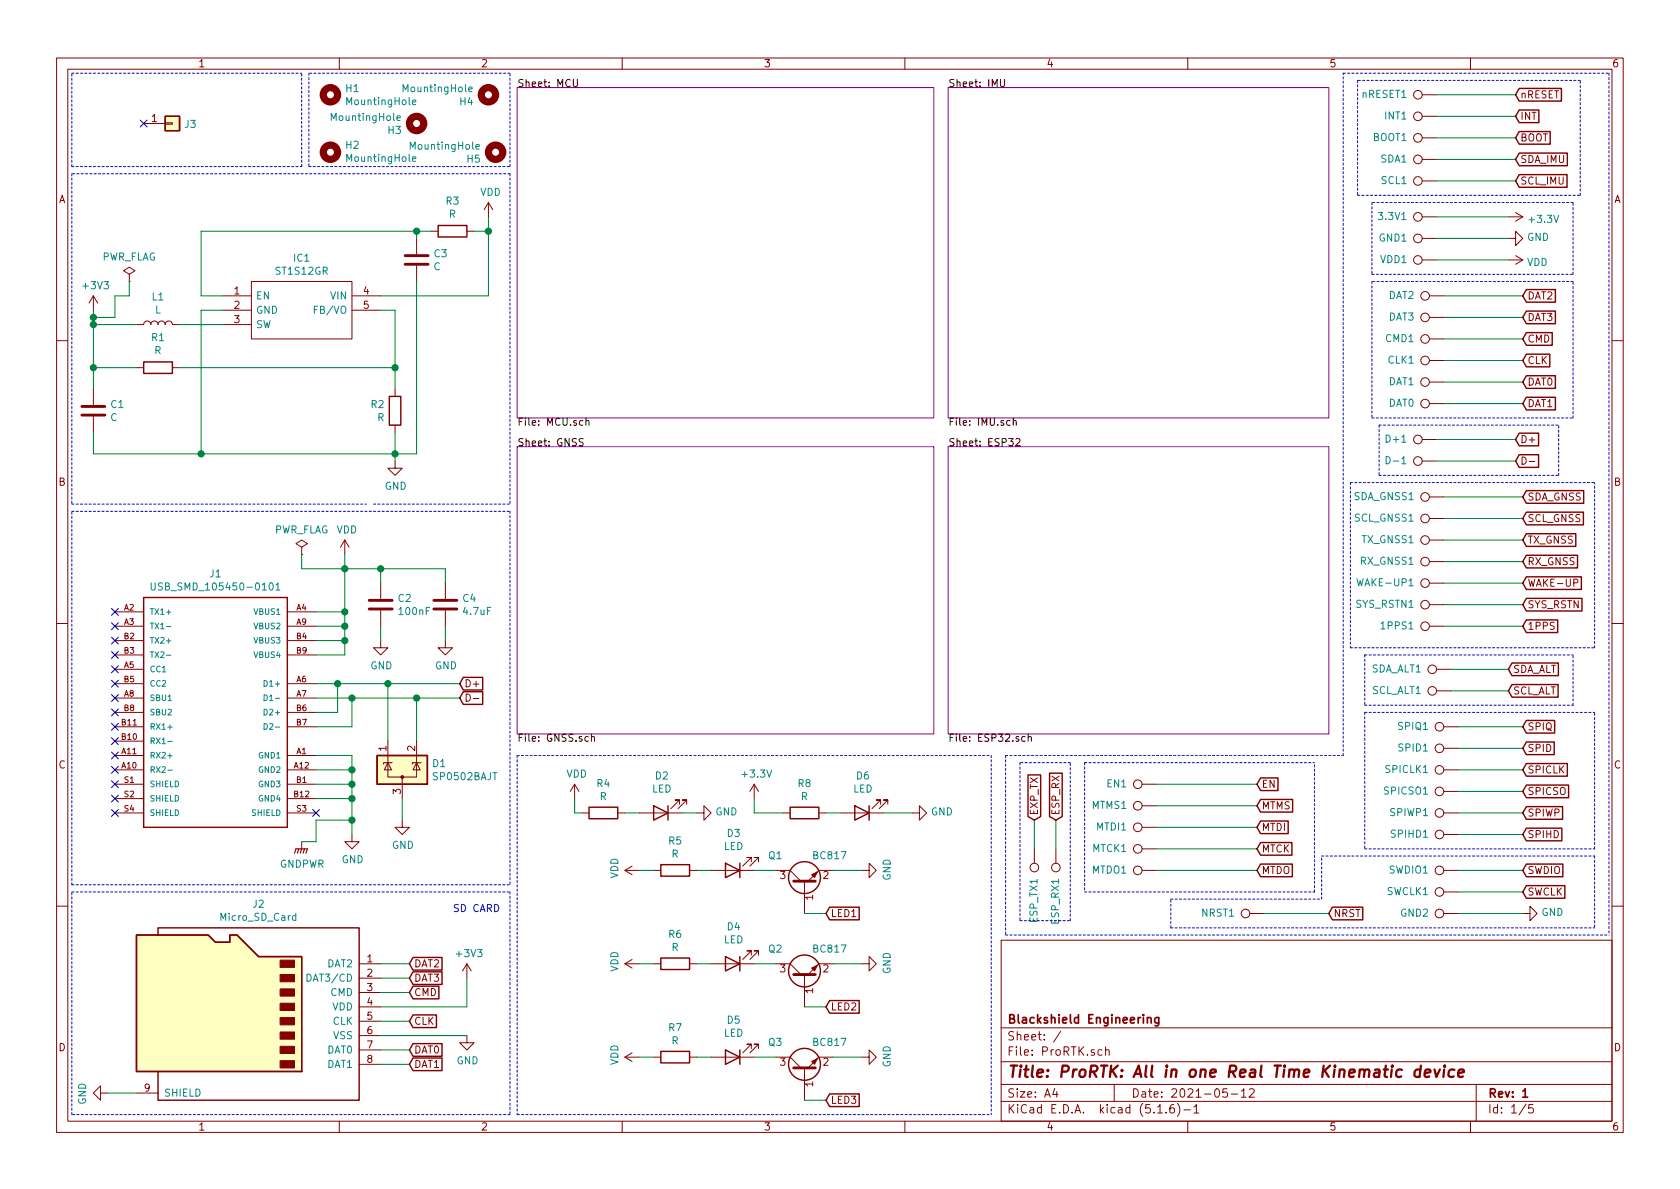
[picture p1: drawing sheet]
<svg xmlns="http://www.w3.org/2000/svg" width="297mm" height="210mm" viewBox="0 0 297 210" stroke-linecap="round" stroke-linejoin="round" font-family="sans-serif">
<g fill="none" stroke="#840000" stroke-width=".18">
<path d="M10 10.3h277v189.9h-277zM12 12.2h273v186.1h-273zM60 10.3v1.9M110 10.3v1.9M160 10.3v1.9M210 10.3v1.9M251.5 16.8h2.5M260 10.3v1.9M25.4 21.8h3.8M29.2 21.7h1.3v.3h-1.3zM86.4 35.8l-.8 1.3M86.4 35.8v2.5"/>
<path d="M86.4 35.8l.7 1.3M251.5 28.2h2.5M251.5 32h2.5M251.5 24.4h2.5M251.5 20.6h2.5M251.5 38.3h2.5M266.7 38.3h2.5M268 37.6l1.2 .7M269.2 38.3l-1.2 .8M16.5 52.3v2.6M16.5 52.3l-.8 1.3M16.5 52.3l.8 1.3"/>
<path d="M22.9 48.5l1-.6-1-.7-1.1 .7 1.1 .6v1.3M22.9 49.8h.1M24.1 57.4h1.3a.63 .63 0 0 1 .6-.6 .63 .63 0 0 1 .7 .6 .63 .63 0 0 1 .6-.6 .63 .63 0 0 1 .6 .6 .63 .63 0 0 1 .7-.6 .63 .63 0 0 1 .6 .6 .63 .63 0 0 1 .6-.6 .63 .63 0 0 1 .7 .6h1.2M39.4 52.3h5M39.4 54.9h5M39.4 57.4h5M44.4 49.8h17.8v10.1h-17.8zM62.2 52.3h5.1M62.2 54.9h5.1M73.7 42.2v2.8M73.7 47v2.8M76.2 40.9h1.3"/>
<path d="M82.5 40.9h1.3M251.5 46h2.5M251.5 42.2h2.5M252.7 52.3h2.6M252.7 56.1h2.6M252.7 59.9h2.6M266.7 42.2h1.3v-1.3l1.2 1.3-1.2 1.2v-1.2M266.7 46h2.5M268 45.2l1.2 .8M269.2 46l-1.2 .7M10 60.2h2M16.5 68.8v2.8"/>
<path d="M16.5 73.7v2.7M24.1 65h1.3M30.5 65h1.2M69.8 68.8v1.3M69.8 75.2v1.2M251.5 77.7h2.5M252.7 63.7h2.6M252.7 67.6h2.6M252.7 71.4h2.6M285 60.2h2M53.3 96.8l1.1-.7-1.1-.6-1 .6 1 .7v1.2M53.3 98h.1"/>
<path d="M61 95.5l-.8 1.3M61 95.5v2.5M61 95.5l.7 1.3M69.8 81.5v1.3h1.3l-1.3 1.3-1.2-1.3h1.2M251.5 81.5h2.5M252.7 99.3h2.6M252.7 95.5h2.6M252.7 87.9h2.6M252.7 91.7h2.6M269.1 80.8a.64 .64 0 0 1 .8 .7 .64 .64 0 0 1-.8 .6zM270.4 81.6h1M10 110.3h2"/>
<path d="M20.3 110.7h5.1M20.3 118.4h5.1M20.3 108.2h5.1M20.3 113.3h5.1M20.3 115.8h5.1M50.8 110.7h5.1M50.8 108.2h5.1M50.8 113.3h5.1M50.8 115.8h5.1M67.3 113.3v1.2h1.3l-1.3 1.3-1.3-1.3h1.3M67.3 103.1v2.8M67.3 107.9v2.8"/>
<path d="M78.7 113.3v1.2h1.3l-1.3 1.3-1.2-1.3h1.2M78.7 103.1v2.8M78.7 107.9v2.8M252.7 110.7h2.6M252.7 106.9h2.6M252.7 103.1h2.6M254 118.4h2.5M278.3 103.1l.6-.1 .1-.2-.1-.3-.2-.1h-.4v1.3M285 110.3h2M20.3 136.1h5.1M20.3 128.5h5.1M20.3 138.7h5.1"/>
<path d="M20.3 133.6h5.1M20.3 120.9h5.1M20.3 123.4h5.1M20.3 131.1h5.1M20.3 126h5.1M50.8 136.1h5.1M50.8 128.5h5.1M50.8 138.7h5.1M50.8 133.6h5.1M50.8 120.9h5.1M50.8 123.4h5.1M50.8 126h5.1"/>
<path d="M68.6 134.9v2.5h5.1v-2.5M68.6 134.9l.6 1.2h-1.3zM68.6 131.1v3.8M69.3 134.9h-1.5v.2M71.1 137.4v3.8M73.7 134.9l.6 1.2h-1.3zM73.7 131.1v3.8M74.4 134.9h-1.5v.2M82.4 122.7a.64 .64 0 0 1 .8 .7 .64 .64 0 0 1-.8 .6zM83.7 123.5h1M101.6 138.7l-.8 1.2M101.6 138.7v2.5"/>
<path d="M101.6 138.7l.8 1.2M133.3 138.7l-.7 1.2M133.3 138.7v2.5M133.3 138.7l.8 1.2M201.9 138.7h2.6M254 122.2h2.5M255.3 136.1h2.5M255.3 139.9h2.5M255.3 128.5h2.5M255.3 132.3h2.5M20.3 143.8h5.1M20.3 141.2h5.1"/>
<path d="M50.8 143.8h5.1M50.8 141.2h5.1M53.3 148.8v1.3M62.2 147.6v1.2h1.3l-1.3 1.3-1.2-1.3h1.2M71.1 145v1.3h1.3l-1.3 1.3-1.3-1.3h1.3M102.9 143.8h1.2M109.2 143.8h1.3M110.5 153.9h2.5M110.5 153.9l1.3 .8M111.8 153.2l-1.3 .7M113 143.8h7.6M115.6 153.9h1.2"/>
<path d="M120.1 142.2v-.7h-.7h.7l-1.5 1.5M121.4 142.2v-.7h-.8h.8l-1.5 1.5M121.9 153.9h1.3M123.2 143.8h1.3v-1.3l1.2 1.3-1.2 1.2v-1.2M125.7 153.9h7.6M132.8 152.4v-.8h-.7h.7l-1.5 1.6M134.1 152.4v-.8h-.8h.8l-1.5 1.6M137.2 153.9h2.5l1.9 1.9M138.4 143.8h1.3M142.2 155.8v5.7M144.8 143.8h1.2M147.3 153.9h-2.5l-1.9 1.9"/>
<path d="M148.6 143.8h7.6M152.4 153.9h1.3v-1.3l1.2 1.3-1.2 1.3v-1.3M155.7 142.2v-.7h-.8h.8l-1.5 1.5M157 142.2v-.7h-.8h.8l-1.6 1.5M161.3 143.8h1.3v-1.3l1.2 1.3-1.2 1.2v-1.2M182.9 150.1v2.5M186.7 150.1v2.5M201.9 153.9h2.6M201.9 142.5h2.6M201.9 150.1h2.6M201.9 146.3h2.6M255.3 143.8h2.5"/>
<path d="M255.3 147.6h2.5M255.3 153.9h2.5M255.3 157.7h2.5M10 160.2h2M63.5 170.4h3.8M63.5 173h3.8M63.5 175.5h3.8M63.5 178h3.8M82.5 170.4l-.7 1.3M82.5 170.4v2.6M82.5 170.4l.8 1.3M110.5 170.4h2.5"/>
<path d="M110.5 170.4l1.3 .8M111.8 169.7l-1.3 .7M115.6 170.4h1.2M121.9 170.4h1.3M125.7 170.4h7.6M132.8 168.9v-.8h-.7h.7l-1.5 1.6M134.1 168.9v-.8h-.8h.8l-1.5 1.6M137.2 170.4h2.5l1.9 1.9M142.2 172.3v5.7M147.3 170.4h-2.5l-1.9 1.9M152.4 170.4h1.3v-1.2l1.2 1.2-1.2 1.3v-1.3M177 166.3h108v32h-108z"/>
<path d="M221 161.5h2.5M255.3 161.5h2.5M269.2 161.5h1.3v-1.2l1.3 1.2-1.3 1.3v-1.3M285 160.2h2M17.8 193.3v-1.3l-1.3 1.3 1.3 1.3v-1.3h1.2M24.1 193.3h3.8M60 198.3v1.9M63.5 180.6h3.8M63.5 183.1h3.8M63.5 185.7h3.8M63.5 188.2h3.8M82.5 183.1v1.3h1.3l-1.3 1.3-1.2-1.3h1.2"/>
<path d="M110 198.3v1.9M110.5 186.9l1.3 .8M110.5 186.9h2.5M111.8 186.2l-1.3 .7M115.6 186.9h1.2M121.9 186.9h1.3M125.7 186.9h7.6M132.8 185.4v-.7h-.7h.7l-1.5 1.5M134.1 185.4v-.7h-.8h.8l-1.5 1.5M137.2 186.9h2.5l1.9 1.9M142.2 188.8v5.8M147.3 186.9h-2.5l-1.9 1.9"/>
<path d="M152.4 186.9h1.3v-1.2l1.2 1.2-1.2 1.3v-1.3M160 198.3v1.9M177 194.8h108M177 191.8h108M177 187.8h108M177 181.8h108M186.5 192.5l-.4 1h1M186.8 193v1M187.6 182.3l-1.3 2M194.8 185.7l-.4-.1-.3 .3 .1 .6 .2 .1 .4-.1M195.5 185.7l.2-.1 .4 .1v.9M195.5 185.1v1.5"/>
<path d="M197 191.8v3M204.7 196.8h.8M206.2 196.7v.1M207.5 195.3a.59 .59 0 0 0-.7 .7v.5l.2 .2 .4 .1 .2-.1 .1-.5-.2-.2-.4-.1-.3 .3M208.2 195.1a1.71 1.71 0 0 1 0 2.3M209.3 196.3h1.2M210 198.3v1.9M211.1 195.8l.4-.5v1.5M211.1 196.8h.9M217 192.5h-.7l-.1 .7 .2-.1 .5 .1 .1 .2v.5l-.2 .1-.6-.1M217.7 193.5h1.1M219.5 193l.4-.5v1.5"/>
<path d="M219.5 194h.8M220.9 192.7l.2-.2h.4l.2 .2 .1 .3-1 1h1M260 198.3v1.9M261 191.8v6.5M269.8 195.2l-1.2 2M271 195.3h-.7v.7l.2-.1 .5 .1 .1 .2-.1 .5-.2 .1-.5-.1"/>
<circle cx="250.7" cy="16.8" r=".76"/>
<circle cx="250.7" cy="28.2" r=".76"/>
<circle cx="250.7" cy="32" r=".76"/>
<circle cx="250.7" cy="20.6" r=".76"/>
<circle cx="250.7" cy="38.3" r=".76"/>
<circle cx="250.7" cy="24.4" r=".76"/>
<circle cx="250.7" cy="46" r=".76"/>
<circle cx="250.7" cy="42.2" r=".76"/>
<circle cx="252" cy="59.9" r=".76"/>
<circle cx="252" cy="56.1" r=".76"/>
<circle cx="252" cy="52.3" r=".76"/>
<circle cx="250.7" cy="77.7" r=".76"/>
<circle cx="252" cy="63.7" r=".76"/>
<circle cx="252" cy="67.6" r=".76"/>
<circle cx="252" cy="71.4" r=".76"/>
<circle cx="250.7" cy="81.5" r=".76"/>
<circle cx="252" cy="87.9" r=".76"/>
<circle cx="252" cy="99.3" r=".76"/>
<circle cx="252" cy="95.5" r=".76"/>
<circle cx="252" cy="91.7" r=".76"/>
<circle cx="252" cy="110.7" r=".76"/>
<circle cx="252" cy="106.9" r=".76"/>
<circle cx="252" cy="103.1" r=".76"/>
<circle cx="253.2" cy="118.4" r=".76"/>
<circle cx="201.2" cy="138.7" r=".76"/>
<circle cx="253.2" cy="122.2" r=".76"/>
<circle cx="254.5" cy="132.3" r=".76"/>
<circle cx="254.5" cy="136.1" r=".76"/>
<circle cx="254.5" cy="139.9" r=".76"/>
<circle cx="254.5" cy="128.5" r=".76"/>
<circle cx="182.9" cy="153.4" r=".76"/>
<circle cx="186.7" cy="153.4" r=".76"/>
<circle cx="201.2" cy="153.9" r=".76"/>
<circle cx="201.2" cy="150.1" r=".76"/>
<circle cx="201.2" cy="146.3" r=".76"/>
<circle cx="201.2" cy="142.5" r=".76"/>
<circle cx="254.5" cy="143.8" r=".76"/>
<circle cx="254.5" cy="153.9" r=".76"/>
<circle cx="254.5" cy="147.6" r=".76"/>
<circle cx="254.5" cy="157.7" r=".76"/>
<circle cx="220.2" cy="161.5" r=".76"/>
<circle cx="254.5" cy="161.5" r=".76"/>
</g>
<path d="M202.9 179.9v1M204.9 179.9v1.2l-.3 .3h-.4M202.9 180.1v-.1a.37 .37 0 0 1 .6 .1v.8M204.9 180l-.5-.1-.2 .3v.6l.2 .1 .5-.1M269.2 193l.5-.5v1.5M269.2 194h.9" fill="none" stroke="#840000" stroke-width=".3"/>
<path d="M251.1 189.2a.68 .68 0 0 0-1 .3v.8l.3 .1 .6-.1M251.2 188.4l-.2 2M251.9 189.8l1-.2v-.4l-.6-.1-.3 .3-.1 .9 .2 .1 .6-.1M253.6 189.1l.3 1.3 .7-1.3M255.3 189.1l-.1 1.3M255.4 188.4l-.1 .1 .1 .1v-.2v.2M257.1 189.2a.68 .68 0 0 0-.9 .3v.8l.2 .1 .6-.1M257.9 189.8l.9-.2v-.4l-.6-.1-.3 .3v.9l.2 .1 .5-.1" fill="none" stroke="#840000" stroke-width=".41"/>
<path d="M91.4 15.5h73.7v58.4h-73.7zM167.6 15.5h67.3v58.4h-67.3zM91.4 79h73.7v50.8h-73.7zM167.6 79h67.3v50.8h-67.3z" fill="none" stroke="#840084" stroke-width=".18"/>
<g fill="none" stroke="#000" stroke-width=".18">
<path d="M101.4 14v1.1l.2 .2h.3l.2-.2v-1.1M176.9 14v1.1l.2 .2h.4l.1-.2v-1.1M103.1 77.6l-.5-.1-.2 .2v.3l.6 .3 .1 .3-.2 .2h-.5M103.6 74.5l.2-.1h.3v.8M103.6 73.9v1.3M178.6 74.4h-.4l-.2 .2 .1 .6h.5M179.1 74.5l.2-.1h.3l.1 .8M179.1 73.9v1.3M179.6 77.7l.5-.2 .2 .4v.2l-.7 .7h.7M104.6 130.4l.1-.2 .4 .1v.8M104.6 129.8v1.3M181.3 130.3l-.4-.1-.3 .3 .2 .5h.5"/>
<path d="M181.8 130.4l.2-.2 .3 .1v.8M181.8 129.8v1.3"/>
</g>
<g fill="none" stroke="#840000" stroke-width=".25">
<path d="M268.6 15.6h7.5v2.3h-7.5l-.6-1.1zM268.6 19.5h3.5v2.2h-3.5l-.6-1.1zM29.2 20.6h2.5v2.5h-2.5zM77.5 39.9h5v2h-5zM268.6 27.1h8.5v2.2h-8.5l-.6-1.1zM268.6 23.3h5.5v2.2h-5.5l-.6-1.1zM268.6 30.9h8.5v2.2h-8.5l-.6-1.1zM269.9 55h5.1v2.2h-5.1l-.7-1.1zM269.9 51.2h5.1v2.2h-5.1l-.7-1.1zM269.9 58.8h4.5v2.3h-4.5l-.7-1.2zM25.4 64h5.1v2h-5.1zM68.8 70.1h2.1v5.1h-2.1z"/>
<path d="M268.6 76.6h3.4v2.2h-3.4l-.6-1.1zM269.9 66.4h5.1v2.3h-5.1l-.7-1.1zM269.9 70.3h5.1v2.2h-5.1l-.7-1.1zM269.9 62.6h4.1v2.3h-4.1l-.7-1.2zM268.6 80.4h3.4v2.2h-3.4l-.6-1.1zM269.9 90.6h10.1v2.2h-10.1l-.7-1.1zM269.9 98.2h9v2.2h-9l-.7-1.1zM269.9 94.4h8.7v2.2h-8.7l-.7-1.1zM269.9 86.8h10.1v2.2h-10.1l-.7-1.1zM25.4 105.7h25.4v40.6h-25.4zM81.9 119.8h3.4v2.2h-3.4l-.6-1.1zM267.3 117.2h8.2v2.3h-8.2l-.6-1.1z"/>
<path d="M269.9 109.6h5.5v2.3h-5.5l-.7-1.2zM269.9 105.8h9.8v2.2h-9.8l-.7-1.1zM269.9 102h9.7v2.2h-9.7l-.7-1.1zM66.7 133.6h8.9v5.1h-8.9zM81.9 122.3h3.4v2.3h-3.4l-.6-1.2zM181.8 137h2.2v7.4l-1.1 .6-1.1-.6zM185.6 136.7h2.2v7.7l-1.1 .6-1.1-.6zM222.9 137.6h3.1v2.2h-3.1l-.7-1.1zM267.3 121.1h8.2v2.2h-8.2l-.6-1.1zM269.9 138.8h7.4v2.3h-7.4l-.7-1.2zM269.9 135h7.2v2.3h-7.2l-.7-1.2zM269.9 131.2h4.9v2.2h-4.9l-.7-1.1z"/>
<path d="M269.9 127.4h5v2.2h-5l-.7-1.1zM104.1 142.7h5.1v2.1h-5.1zM115.6 142.5l2.5 1.3-2.5 1.2zM116.8 152.9h5.1v2h-5.1zM118.1 142.5v2.5M128.3 152.6l2.5 1.3-2.5 1.3zM130.8 152.6v2.6M139.7 142.7h5.1v2.1h-5.1zM151.1 142.5l2.6 1.3-2.6 1.2zM153.7 142.5v2.5M222.9 152.8h5.6v2.2h-5.6l-.7-1.1zM222.9 149h5.5v2.2h-5.5l-.7-1.1z"/>
<path d="M222.9 145.2h4.9v2.2h-4.9l-.7-1.1zM222.9 141.4h5.6v2.2h-5.6l-.7-1.1zM269.9 156.6h6.8v2.2h-6.8l-.7-1.1zM269.9 152.8h6.4v2.2h-6.4l-.7-1.1zM269.9 142.6h6.4v2.3h-6.4l-.7-1.1zM269.9 146.5h6.2v2.2h-6.2l-.7-1.1zM24.1 165.3h12.7l1.3 1.3h2.5v-1.3h1.3l3.8 3.9h7.6v20.3h-29.2zM27.9 165.3v-1.2h35.6v30.5h-35.6v-5.1M73 171.9h5.2v2.2h-5.2l-.6-1.1zM73 169.3h5.2v2.2h-5.2l-.6-1.1zM73 179.5h4.2v2.2h-4.2l-.6-1.1zM73 174.4h4.6v2.2h-4.6l-.6-1.1z"/>
<path d="M116.8 169.4h5.1v2h-5.1zM128.3 169.2l2.5 1.2-2.5 1.3zM130.8 169.2v2.5M146.7 160.4h5.2v2.3h-5.2l-.7-1.2zM146.7 176.9h5.2v2.3h-5.2l-.7-1.2zM235.6 160.4h5.3v2.3h-5.3l-.7-1.2zM73 184.6h5.2v2.2h-5.2l-.6-1.1zM73 187.1h5.2v2.2h-5.2l-.6-1.1zM116.8 185.9h5.1v2.1h-5.1zM128.3 185.7l2.5 1.2-2.5 1.3zM130.8 185.7v2.5M146.7 193.4h5.2v2.3h-5.2l-.7-1.1z"/>
<circle cx="142.2" cy="155.2" r="2.82"/>
<circle cx="142.2" cy="171.7" r="2.82"/>
<circle cx="142.2" cy="188.2" r="2.82"/>
</g>
<path d="M71.6 46.7h4.1M71.6 45.2h4.1M14.5 73.4h4M14.5 71.9h4M65.3 107.7h4M65.3 106.2h4M76.7 107.7h4.1M76.7 106.2h4.1M140.3 155.8h3.8M140.3 172.3h3.8M140.3 188.8h3.8" fill="none" stroke="#840000" stroke-width=".51"/>
<g fill="#840000" stroke="#840000" stroke-width=".18">
<path d="M143.5 154.7l1-.5-.5 1z"/>
<path d="M49.5 187.6h2.6v1.2h-2.6z"/>
<path d="M49.5 185h2.6v1.3h-2.6z"/>
<path d="M49.5 182.5h2.6v1.3h-2.6z"/>
<path d="M49.5 180h2.6v1.2h-2.6z"/>
<path d="M49.5 177.4h2.6v1.3h-2.6z"/>
<path d="M49.5 174.9h2.6v1.2h-2.6z"/>
<path d="M49.5 172.3h2.6v1.3h-2.6z"/>
<path d="M49.5 169.8h2.6v1.3h-2.6z"/>
<path d="M143.5 171.2l1-.5-.5 1z"/>
<path d="M143.5 187.7l1-.5-.5 1z"/>
<circle cx="71.1" cy="137.4" r=".25"/>
</g>
<g fill="none" stroke="#008484" stroke-width=".18">
<path d="M72.9 18.1l.6-.1v-.3h-.4l-.2 .2 .1 .6h.5M82.9 15.8l.6-.1-.1-.3h-.3l-.2 .2 .1 .6h.4M70.2 20.9l.6-.1-.1-.3h-.3l-.2 .1 .1 .7h.4M72.9 28.1l.6-.1v-.2l-.4-.1-.2 .2 .1 .6h.5M84.2 26l.6-.1-.1-.3-.3-.1-.2 .2v.6h.5M55.6 54.8h.4M56.2 54.1h-.6v1.3M247.9 82h.7M26.7 103.1v1l.2 .2h.4l.1-.2v-1M29.4 110.8h.8M29.4 115.9h.8M47.7 103.2l.2-.1a.67 .67 0 0 1 .4 .6 .67 .67 0 0 1-.4 .6l-.3-.4z"/>
<path d="M48.8 103.4l.3-.3v1.2M48.8 104.3h.7M249.1 103.6h.8M29.7 136.2h.8M29.7 133.6h.8M29.7 131.1h.8M29.7 128.6h.8M46.7 120.3a.51 .51 0 0 1 .6 .5 .51 .51 0 0 1-.6 .6zM46.7 122.9a.51 .51 0 0 1 .6 .5 .51 .51 0 0 1-.6 .5zM46.7 125.4a.51 .51 0 0 1 .6 .5 .51 .51 0 0 1-.6 .5zM46.7 128a.51 .51 0 0 1 .6 .5 .51 .51 0 0 1-.6 .5zM52.3 162l-.4-.1-.2 .2 .1 .6h.5"/>
<path d="M52.3 161.5v1.3M54.3 172.3a.64 .64 0 0 1 .7 .6 .64 .64 0 0 1-.7 .6z"/>
</g>
<g fill="#ffffc2" stroke="#ffffc2" stroke-width=".18">
<path d="M66.7 133.6h8.9v5.1h-8.9z"/>
<path d="M29.2 20.6h2.5v2.5h-2.5z"/>
<path d="M24.1 165.3h12.7l1.3 1.3h2.5v-1.3h1.3l3.8 3.9h7.6v20.3h-29.2z"/>
</g>
<g fill="none" stroke="#840000" stroke-width="1.3">
<circle cx="58.4" cy="16.8" r="1.27"/>
<circle cx="86.4" cy="16.8" r="1.27"/>
<circle cx="58.4" cy="26.9" r="1.27"/>
<circle cx="73.7" cy="21.8" r="1.27"/>
<circle cx="87.6" cy="26.9" r="1.27"/>
</g>
<path d="M52.1 150.9l.2-.8h2.1l-.3 .8M52.8 150.1l-.2 .8M53.3 150.1l-.2 .8M53.8 150.1l-.2 .8" fill="none" stroke="#840000" stroke-width=".2"/>
<g fill="none" stroke="#0000c2" stroke-width=".18" stroke-dasharray=".4 .4">
<path d="M12.7 12.9h40.6M54.6 12.9v16.6M90.2 12.9h-35.6M237.5 12.9h47M240 14.2v20.3M279.4 14.2h-39.4M284.5 12.9v152.4M12.7 29.5h40.6M12.7 29.5v-16.6M12.7 30.7v58.4M53.3 29.5v-16.6M54.6 29.5h35.6"/>
<path d="M90.2 30.7v58.4M90.2 30.7h-77.5M90.2 29.5v-16.6M240 34.5h39.4M242.6 35.8v12.7M278.1 35.8h-35.5M279.4 34.5v-20.3M242.6 48.5h35.5M242.6 49.8v24.1M278.1 48.5v-12.7M278.1 49.8h-35.5M242.6 73.9h35.5"/>
<path d="M243.8 75.2v8.9M243.8 75.2h31.8M278.1 73.9v-24.1M12.7 90.4h77.5M12.7 89.1h52.1M66 89.1h24.2M90.2 90.4v66.1M238.8 85.3v29.2M238.8 85.3h43.1M243.8 84.1h31.8M275.6 84.1v-8.9M238.8 114.5h43.1"/>
<path d="M241.3 115.8v8.9M241.3 115.8h36.8M281.9 114.5v-29.2M91.4 133.6h83.9M91.4 133.6v63.5M175.3 133.6v63.5M177.8 133.6v31.7M177.8 133.6h59.7M180.3 134.9v27.9M189.2 134.9h-8.9M191.8 134.9v22.8M191.8 134.9h40.6"/>
<path d="M237.5 133.6v-120.7M241.3 126v24.1M241.3 124.7h36.8M241.3 126h40.6M278.1 124.7v-8.9M12.7 156.5v-66.1M12.7 157.7h77.5M12.7 156.5h77.5M90.2 157.7v39.4M191.8 157.7h40.6M207 159h26.7M232.4 157.7v-22.8"/>
<path d="M233.7 159v-7.6M233.7 151.4h48.2M241.3 150.1h40.6M281.9 151.4v12.7M281.9 150.1v-24.1M177.8 165.3h106.7M180.3 162.8h8.9M189.2 162.8v-27.9M207 164.1v-5.1M207 164.1h74.9M12.7 197.1v-39.4M90.2 197.1h-77.5"/>
<path d="M91.4 197.1h83.9"/>
</g>
<g fill="none" stroke="#008400" stroke-width=".18">
<path d="M254 16.8h14M86.4 38.3v14h-19.1M254 32h14M254 28.2h14M254 24.4h14M254 20.6h14M254 38.3h12.7M16.5 57.4h7.6M16.5 54.9v13.9M22.9 49.8v2.5h-2.6v3.8h-3.8M31.7 57.4h7.7M39.4 54.9h-3.8v25.4"/>
<path d="M67.3 54.9h2.5v13.9M73.7 40.9v1.3M73.7 49.8v30.5h-57.2v-3.9M76.2 40.9h-40.6v11.4h3.8M83.8 40.9h2.6M254 46h12.7M254 42.2h12.7M255.3 56.1h13.9M255.3 52.3h13.9M255.3 59.9h13.9M16.5 65h7.6M31.7 65h38.1"/>
<path d="M69.8 76.4v5.1M254 77.7h14M255.3 71.4h13.9M255.3 67.6h13.9M255.3 63.7h13.9M53.3 98v2.6h25.4v2.5M61 98v17.8h-5.1M254 81.5h14M255.3 95.5h13.9M255.3 99.3h13.9M255.3 91.7h13.9M255.3 87.9h13.9"/>
<path d="M55.9 110.7h5.1M55.9 113.3h5.1M55.9 108.2h5.1M67.3 100.6v2.5M67.3 110.7v2.6M78.7 110.7v2.6M255.3 103.1h13.9M255.3 106.9h13.9M255.3 110.7h13.9M256.5 118.4h10.2M55.9 123.4h25.4M55.9 120.9h25.4"/>
<path d="M55.9 136.1h6.3M55.9 138.7h6.3M55.9 133.6h6.3v14M59.7 120.9v5.1h-3.8M62.2 123.4v5.1h-6.3M68.6 120.9v10.2M73.7 123.4v7.7M204.5 138.7h17.7M256.5 122.2h10.2M257.8 139.9h11.4M257.8 136.1h11.4M257.8 132.3h11.4"/>
<path d="M257.8 128.5h11.4M55.9 141.2h6.3M62.2 145h-6.3v3.8h-2.6M71.1 141.2v3.8M101.6 141.2v2.6h1.3M110.5 143.8h2.5M113 153.9h2.6M120.6 143.8h2.6M123.2 153.9h2.5M133.3 153.9h3.9M133.3 141.2v2.6h5.1M146 143.8h2.6"/>
<path d="M147.3 153.9h5.1M156.2 143.8h5.1M182.9 145v5.1M186.7 145v5.1M204.5 153.9h17.7M204.5 142.5h17.7M204.5 146.3h17.7M204.5 150.1h17.7M257.8 157.7h11.4M257.8 153.9h11.4M257.8 147.6h11.4M257.8 143.8h11.4"/>
<path d="M67.3 170.4h5.1M67.3 173h5.1M67.3 175.5h5.1M82.5 173v5h-15.2M113 170.4h2.6M123.2 170.4h2.5M133.3 170.4h3.9M142.2 161.5h3.8M142.2 178h3.8M147.3 170.4h5.1M223.5 161.5h11.4M257.8 161.5h11.4"/>
<path d="M19 193.3h5.1M67.3 183.1h15.2M67.3 188.2h5.1M67.3 185.7h5.1M67.3 180.6h5.1M113 186.9h2.6M123.2 186.9h2.5M133.3 186.9h3.9M142.2 194.6h3.8M147.3 186.9h5.1"/>
</g>
<g fill="#008400" stroke="#008400" stroke-width=".25">
<circle cx="59.7" cy="120.9" r=".51"/>
<circle cx="61" cy="108.2" r=".51"/>
<circle cx="16.5" cy="56.1" r=".51"/>
<circle cx="67.3" cy="100.6" r=".51"/>
<circle cx="61" cy="110.7" r=".51"/>
<circle cx="61" cy="100.6" r=".51"/>
<circle cx="61" cy="113.3" r=".51"/>
<circle cx="86.4" cy="40.9" r=".51"/>
<circle cx="35.6" cy="80.3" r=".51"/>
<circle cx="73.7" cy="40.9" r=".51"/>
<circle cx="69.9" cy="80.3" r=".51"/>
<circle cx="62.2" cy="145" r=".51"/>
<circle cx="62.2" cy="136.1" r=".51"/>
<circle cx="62.2" cy="138.7" r=".51"/>
<circle cx="62.2" cy="141.2" r=".51"/>
<circle cx="16.5" cy="65" r=".51"/>
<circle cx="69.9" cy="65" r=".51"/>
<circle cx="68.6" cy="120.9" r=".51"/>
<circle cx="73.7" cy="123.4" r=".51"/>
<circle cx="16.5" cy="57.4" r=".51"/>
<circle cx="62.2" cy="123.4" r=".51"/>
</g>
<g fill="none" stroke="#000084" stroke-width=".18">
<path d="M24.8 21.2l1.2 1.2M26 21.2l-1.2 1.2M19.7 107.6l1.2 1.2M19.7 110.1l1.2 1.2M19.7 112.7l1.2 1.2M19.7 115.2l1.2 1.2M19.7 117.7l1.2 1.3M20.9 107.6l-1.2 1.2M20.9 110.1l-1.2 1.2M20.9 112.7l-1.2 1.2M20.9 115.2l-1.2 1.2M20.9 117.7l-1.2 1.3"/>
<path d="M19.7 133l1.2 1.2M19.7 125.4l1.2 1.2M19.7 135.5l1.2 1.2M19.7 138.1l1.2 1.2M19.7 130.4l1.2 1.3M19.7 127.9l1.2 1.2M19.7 120.3l1.2 1.2M19.7 122.8l1.2 1.2M20.9 133l-1.2 1.2M20.9 125.4l-1.2 1.2M20.9 135.5l-1.2 1.2M20.9 138.1l-1.2 1.2"/>
<path d="M20.9 130.4l-1.2 1.3M20.9 127.9l-1.2 1.2M20.9 120.3l-1.2 1.2M20.9 122.8l-1.2 1.2M19.7 140.6l1.2 1.2M19.7 143.1l1.2 1.3M20.9 140.6l-1.2 1.2M20.9 143.1l-1.2 1.3M55.3 143.1l1.2 1.3M56.5 143.1l-1.2 1.3"/>
</g>
<text font-size="2.8" fill="#840000" x="178" y="190.5">Title: ProRTK: All in one Real Time Kinematic device</text>
<g font-size="2.1" fill="#840000">
<text x="178" y="184">Sheet: /</text>
<text x="178" y="181">Blackshield Engineering</text>
<text x="178" y="186.7">File: ProRTK.sch</text>
<text x="178" y="196.9">KiCad E.D.A. kicad (5.1.6)-1</text>
<text x="178" y="194.1">Size: A4</text>
<text x="200" y="194.1">Date: 2021-05-12</text>
<text x="263" y="194.1">Rev: 1</text>
<text x="263" y="196.9">Id: 1/5</text>
</g>
<g font-size="1.8" fill="#840000">
<text x="35" y="11.9">1</text>
<text x="85" y="11.9">2</text>
<text x="135" y="11.9">3</text>
<text x="185" y="11.9">4</text>
<text x="235" y="11.9">5</text>
<text x="285" y="11.9">6</text>
<text x="268.8" y="17.4">nRESET</text>
<text x="26.8" y="21.6">1</text>
<text x="268.8" y="21.2">INT</text>
<text x="268.8" y="28.8">SDA_IMU</text>
<text x="268.8" y="25">BOOT</text>
<text x="10.4" y="35.9">A</text>
<text x="268.8" y="32.6">SCL_IMU</text>
<text x="285.4" y="35.9">A</text>
<text x="41.4" y="52.1">1</text>
<text x="64.3" y="52.1">4</text>
<text x="270" y="53">DAT2</text>
<text x="41.4" y="54.6">2</text>
<text x="41.4" y="57.1">3</text>
<text x="64.3" y="54.6">5</text>
<text x="270" y="56.8">DAT3</text>
<text x="270" y="60.6">CMD</text>
<text x="270" y="64.4">CLK</text>
<text x="270" y="68.2">DAT0</text>
<text x="270" y="72">DAT1</text>
<text x="268.8" y="78.4">D+</text>
<text x="10.4" y="85.9">B</text>
<text x="270" y="88.5">SDA_GNSS</text>
<text x="285.4" y="85.9">B</text>
<text x="270" y="92.3">SCL_GNSS</text>
<text x="270" y="99.9">RX_GNSS</text>
<text x="270" y="96.1">TX_GNSS</text>
<text x="270" y="107.6">SYS_RSTN</text>
<text x="270" y="103.8">WAKE-UP</text>
<text x="270" y="111.4">1PPS</text>
<text x="267.5" y="119">SDA_ALT</text>
<text x="82.1" y="121.5">D+</text>
<text x="267.5" y="122.8">SCL_ALT</text>
<text x="270" y="129.2">SPIQ</text>
<text x="10.4" y="135.9">C</text>
<text x="68.3" y="132.8" transform="rotate(-90 68.3 132.8)">1</text>
<text x="73.4" y="132.8" transform="rotate(-90 73.4 132.8)">2</text>
<text x="270" y="136.8">SPICLK</text>
<text x="270" y="133">SPID</text>
<text x="285.4" y="135.9">C</text>
<text x="70.9" y="140.4" transform="rotate(-90 70.9 140.4)">3</text>
<text x="223" y="139.3">EN</text>
<text x="223" y="143.1">MTMS</text>
<text x="270" y="140.6">SPICSO</text>
<text x="183.5" y="144.2" transform="rotate(-90 183.5 144.2)">EXP_TX</text>
<text x="187.3" y="144.2" transform="rotate(-90 187.3 144.2)">ESP_RX</text>
<text x="223" y="146.9">MTDI</text>
<text x="270" y="144.4">SPIWP</text>
<text x="270" y="148.2">SPIHD</text>
<text x="137.9" y="155.4">3</text>
<text x="145.6" y="155.4">2</text>
<text x="223" y="154.6">MTDO</text>
<text x="223" y="150.7">MTCK</text>
<text x="270" y="154.6">SWDIO</text>
<text x="143.8" y="159.2" transform="rotate(-90 143.8 159.2)">1</text>
<text x="270" y="158.4">SWCLK</text>
<text x="146.8" y="162.2">LED1</text>
<text x="235.7" y="162.2">NRST</text>
<text x="64.9" y="170.2">1</text>
<text x="64.9" y="172.7">2</text>
<text x="73.2" y="173.6">DAT3</text>
<text x="73.2" y="171.1">DAT2</text>
<text x="137.9" y="172">3</text>
<text x="145.6" y="172">2</text>
<text x="64.9" y="175.3">3</text>
<text x="64.9" y="177.8">4</text>
<text x="73.2" y="176.1">CMD</text>
<text x="143.8" y="175.7" transform="rotate(-90 143.8 175.7)">1</text>
<text x="146.8" y="178.7">LED2</text>
<text x="10.4" y="185.9">D</text>
<text x="64.9" y="180.3">5</text>
<text x="64.9" y="182.9">6</text>
<text x="64.9" y="185.4">7</text>
<text x="73.2" y="181.2">CLK</text>
<text x="285.4" y="185.9">D</text>
<text x="64.9" y="188">8</text>
<text x="73.2" y="186.3">DAT0</text>
<text x="73.2" y="188.8">DAT1</text>
<text x="137.9" y="188.5">3</text>
<text x="145.6" y="188.5">2</text>
<text x="25.6" y="193">9</text>
<text x="143.8" y="192.2" transform="rotate(-90 143.8 192.2)">1</text>
<text x="146.8" y="195.2">LED3</text>
<text x="35" y="199.9">1</text>
<text x="85" y="199.9">2</text>
<text x="135" y="199.9">3</text>
<text x="185" y="199.9">4</text>
<text x="235" y="199.9">5</text>
<text x="285" y="199.9">6</text>
</g>
<g font-size="1.8" fill="#008484">
<text x="61.2" y="16.3">H1</text>
<text x="71.5" y="16.3">MountingHole</text>
<text x="240.8" y="17.3">nRESET1</text>
<text x="32.7" y="22.6">J3</text>
<text x="58.8" y="21.4">MountingHole</text>
<text x="61.5" y="18.6">MountingHole</text>
<text x="68.7" y="23.7">H3</text>
<text x="81.4" y="18.6">H4</text>
<text x="244.9" y="21.1">INT1</text>
<text x="61.2" y="26.3">H2</text>
<text x="61.5" y="28.6">MountingHole</text>
<text x="72.7" y="26.5">MountingHole</text>
<text x="82.6" y="28.8">H5</text>
<text x="242.7" y="24.9">BOOT1</text>
<text x="244.1" y="28.7">SDA1</text>
<text x="84.9" y="34.6">VDD</text>
<text x="244.2" y="32.6">SCL1</text>
<text x="78.9" y="36.2">R3</text>
<text x="79.4" y="38.5">R</text>
<text x="243.9" y="38.9">3.3V1</text>
<text x="270.5" y="39.4">+3.3V</text>
<text x="17.9" y="46.1">PWR_FLAG</text>
<text x="52" y="46.3">IC1</text>
<text x="76.7" y="47.8">C</text>
<text x="76.8" y="45.5">C3</text>
<text x="243.9" y="42.7">GND1</text>
<text x="244.1" y="46.5">VDD1</text>
<text x="270" y="47">VDD</text>
<text x="270" y="42.6">GND</text>
<text x="14.8" y="51.1">+3V3</text>
<text x="26.9" y="53.1">L1</text>
<text x="45.2" y="53">EN</text>
<text x="48.8" y="48.6">ST1S12GR</text>
<text x="58.5" y="53">VIN</text>
<text x="245.5" y="52.9">DAT2</text>
<text x="27.4" y="55.4">L</text>
<text x="45.2" y="55.5">GND</text>
<text x="45.2" y="58">SW</text>
<text x="56.1" y="55.5">FB/VO</text>
<text x="245.5" y="56.7">DAT3</text>
<text x="26.8" y="60.3">R1</text>
<text x="27.3" y="62.6">R</text>
<text x="245" y="60.5">CMD1</text>
<text x="245.4" y="64.3">CLK1</text>
<text x="245.5" y="68.1">DAT1</text>
<text x="245.5" y="71.9">DAT0</text>
<text x="19.5" y="74.5">C</text>
<text x="19.6" y="72.2">C1</text>
<text x="65.6" y="72.2">R2</text>
<text x="66.7" y="74.5">R</text>
<text x="245.2" y="78.3">D+1</text>
<text x="245.4" y="82.1">D-1</text>
<text x="68" y="86.6">GND</text>
<text x="239.4" y="88.4">SDA_GNSS1</text>
<text x="48.4" y="94.3">PWR_FLAG</text>
<text x="59.5" y="94.3">VDD</text>
<text x="239.5" y="92.2">SCL_GNSS1</text>
<text x="240.5" y="99.9">RX_GNSS1</text>
<text x="240.8" y="96.1">TX_GNSS1</text>
<text x="28.1" y="104.4">USB_SMD_105450-0101</text>
<text x="37.1" y="102.1">J1</text>
<text x="70.4" y="106.4">C2</text>
<text x="81.9" y="106.4">C4</text>
<text x="239.7" y="107.5">SYS_RSTN1</text>
<text x="240.2" y="103.7">WAKE-UP1</text>
<text x="70.7" y="108.8">100nF</text>
<text x="82" y="108.8">4.7uF</text>
<text x="244.3" y="111.3">1PPS1</text>
<text x="65.5" y="118.4">GND</text>
<text x="76.9" y="118.4">GND</text>
<text x="242.4" y="118.9">SDA_ALT1</text>
<text x="242.5" y="122.7">SCL_ALT1</text>
<text x="247.2" y="129.1">SPIQ1</text>
<text x="76.5" y="135.7">D1</text>
<text x="76.7" y="138">SP0502BAJT</text>
<text x="100.1" y="137.5">VDD</text>
<text x="115.9" y="137.8">D2</text>
<text x="131.4" y="137.5">+3.3V</text>
<text x="151.5" y="137.8">D6</text>
<text x="245" y="136.7">SPICLK1</text>
<text x="247.3" y="132.9">SPID1</text>
<text x="105.6" y="139.2">R4</text>
<text x="106" y="141.5">R</text>
<text x="115.3" y="140.2">LED</text>
<text x="141.1" y="139.2">R8</text>
<text x="141.6" y="141.5">R</text>
<text x="150.8" y="140.2">LED</text>
<text x="193.1" y="143">MTMS1</text>
<text x="195.8" y="139.2">EN1</text>
<text x="244.8" y="140.5">SPICSO1</text>
<text x="118.3" y="149.3">R5</text>
<text x="126.5" y="144.2">GND</text>
<text x="128.6" y="148">D3</text>
<text x="164.6" y="144.2">GND</text>
<text x="193.9" y="146.9">MTDI1</text>
<text x="245.8" y="144.3">SPIWP1</text>
<text x="246" y="148.1">SPIHD1</text>
<text x="49.4" y="153.4">GNDPWR</text>
<text x="60.4" y="152.6">GND</text>
<text x="69.3" y="150.1">GND</text>
<text x="109.3" y="155.4" transform="rotate(-90 109.3 155.4)">VDD</text>
<text x="118.7" y="151.7">R</text>
<text x="128" y="150.3">LED</text>
<text x="135.9" y="151.9">Q1</text>
<text x="143.9" y="151.9">BC817</text>
<text x="157.5" y="155.7" transform="rotate(-90 157.5 155.7)">GND</text>
<text x="193.1" y="154.5">MTDO1</text>
<text x="193.2" y="150.7">MTCK1</text>
<text x="245.6" y="154.5">SWDIO1</text>
<text x="44.8" y="160.5">J2</text>
<text x="245.2" y="158.3">SWCLK1</text>
<text x="272.5" y="162">GND</text>
<text x="39.1" y="162.8">Micro_SD_Card</text>
<text x="118.3" y="165.9">R6</text>
<text x="128" y="166.8">LED</text>
<text x="128.6" y="164.5">D4</text>
<text x="183.4" y="163.1" transform="rotate(-90 183.4 163.1)">ESP_TX1</text>
<text x="187.2" y="163.4" transform="rotate(-90 187.2 163.4)">ESP_RX1</text>
<text x="212.5" y="162.1">NRST1</text>
<text x="247.7" y="162.1">GND2</text>
<text x="54.8" y="173.6">DAT3/CD</text>
<text x="57.9" y="171.1">DAT2</text>
<text x="80.8" y="169.3">+3V3</text>
<text x="109.3" y="171.9" transform="rotate(-90 109.3 171.9)">VDD</text>
<text x="118.7" y="168.2">R</text>
<text x="135.9" y="168.4">Q2</text>
<text x="143.9" y="168.4">BC817</text>
<text x="157.5" y="172.3" transform="rotate(-90 157.5 172.3)">GND</text>
<text x="58.4" y="176.1">CMD</text>
<text x="58.8" y="178.7">VDD</text>
<text x="58.9" y="181.2">CLK</text>
<text x="59" y="183.8">VSS</text>
<text x="118.3" y="182.4">R7</text>
<text x="118.7" y="184.7">R</text>
<text x="128" y="183.3">LED</text>
<text x="128.6" y="181">D5</text>
<text x="135.9" y="185">Q3</text>
<text x="143.9" y="185">BC817</text>
<text x="57.9" y="186.3">DAT0</text>
<text x="57.9" y="188.8">DAT1</text>
<text x="80.7" y="188.2">GND</text>
<text x="109.3" y="188.4" transform="rotate(-90 109.3 188.4)">VDD</text>
<text x="157.5" y="188.8" transform="rotate(-90 157.5 188.8)">GND</text>
<text x="15.2" y="195.4" transform="rotate(-90 15.2 195.4)">GND</text>
<text x="29" y="193.9">SHIELD</text>
</g>
<g font-size="1.8">
<text x="91.4" y="15.4">Sheet: MCU</text>
<text x="167.6" y="15.4">Sheet: IMU</text>
<text x="91.4" y="75.3">File: MCU.sch</text>
<text x="167.6" y="75.3">File: IMU.sch</text>
<text x="91.4" y="78.9">Sheet: GNSS</text>
<text x="167.6" y="78.9">Sheet: ESP32</text>
<text x="91.4" y="131.2">File: GNSS.sch</text>
<text x="167.6" y="131.2">File: ESP32.sch</text>
</g>
<text font-size="1.8" fill="#0000c2" x="80" y="161.3">SD CARD</text>
<g font-size="1.4" fill="#840000">
<text x="22" y="107.9">A2</text>
<text x="52.5" y="107.9">A4</text>
<text x="22" y="110.5">A3</text>
<text x="22" y="113">B2</text>
<text x="52.5" y="110.5">A9</text>
<text x="52.5" y="113">B4</text>
<text x="22" y="118.1">A5</text>
<text x="22" y="115.6">B3</text>
<text x="52.5" y="115.6">B9</text>
<text x="22" y="123.2">A8</text>
<text x="22" y="120.6">B5</text>
<text x="22" y="125.7">B8</text>
<text x="52.5" y="120.6">A6</text>
<text x="52.5" y="123.2">A7</text>
<text x="52.5" y="125.7">B6</text>
<text x="21.6" y="130.8">B10</text>
<text x="21.6" y="128.3">B11</text>
<text x="52.5" y="128.3">B7</text>
<text x="21.6" y="135.9">A10</text>
<text x="21.6" y="133.3">A11</text>
<text x="52" y="135.9">A12</text>
<text x="52.5" y="133.3">A1</text>
<text x="22" y="138.4">S1</text>
<text x="22" y="141">S2</text>
<text x="22" y="143.5">S4</text>
<text x="52" y="141">B12</text>
<text x="52.5" y="138.4">B1</text>
<text x="52.5" y="143.5">S3</text>
</g>
<g font-size="1.4" fill="#008484">
<text x="26.4" y="108.7">TX1+</text>
<text x="26.4" y="111.2">TX1-</text>
<text x="26.4" y="113.8">TX2+</text>
<text x="45.1" y="108.7">VBUS1</text>
<text x="45.1" y="111.2">VBUS2</text>
<text x="45.1" y="113.8">VBUS3</text>
<text x="26.4" y="118.9">CC1</text>
<text x="26.4" y="116.3">TX2-</text>
<text x="45.1" y="116.3">VBUS4</text>
<text x="26.4" y="123.9">SBU1</text>
<text x="26.4" y="121.4">CC2</text>
<text x="47.1" y="121.4">D1+</text>
<text x="47.5" y="123.9">D1-</text>
<text x="26.4" y="131.6">RX1-</text>
<text x="26.4" y="129">RX1+</text>
<text x="26.4" y="126.5">SBU2</text>
<text x="47.1" y="126.5">D2+</text>
<text x="47.5" y="129">D2-</text>
<text x="26.4" y="136.6">RX2-</text>
<text x="26.4" y="134.1">RX2+</text>
<text x="45.8" y="134.1">GND1</text>
<text x="45.8" y="136.6">GND2</text>
<text x="26.4" y="139.2">SHIELD</text>
<text x="26.4" y="141.7">SHIELD</text>
<text x="45.8" y="139.2">GND3</text>
<text x="45.8" y="141.7">GND4</text>
<text x="26.4" y="144.3">SHIELD</text>
<text x="44.6" y="144.3">SHIELD</text>
</g>
</svg>
